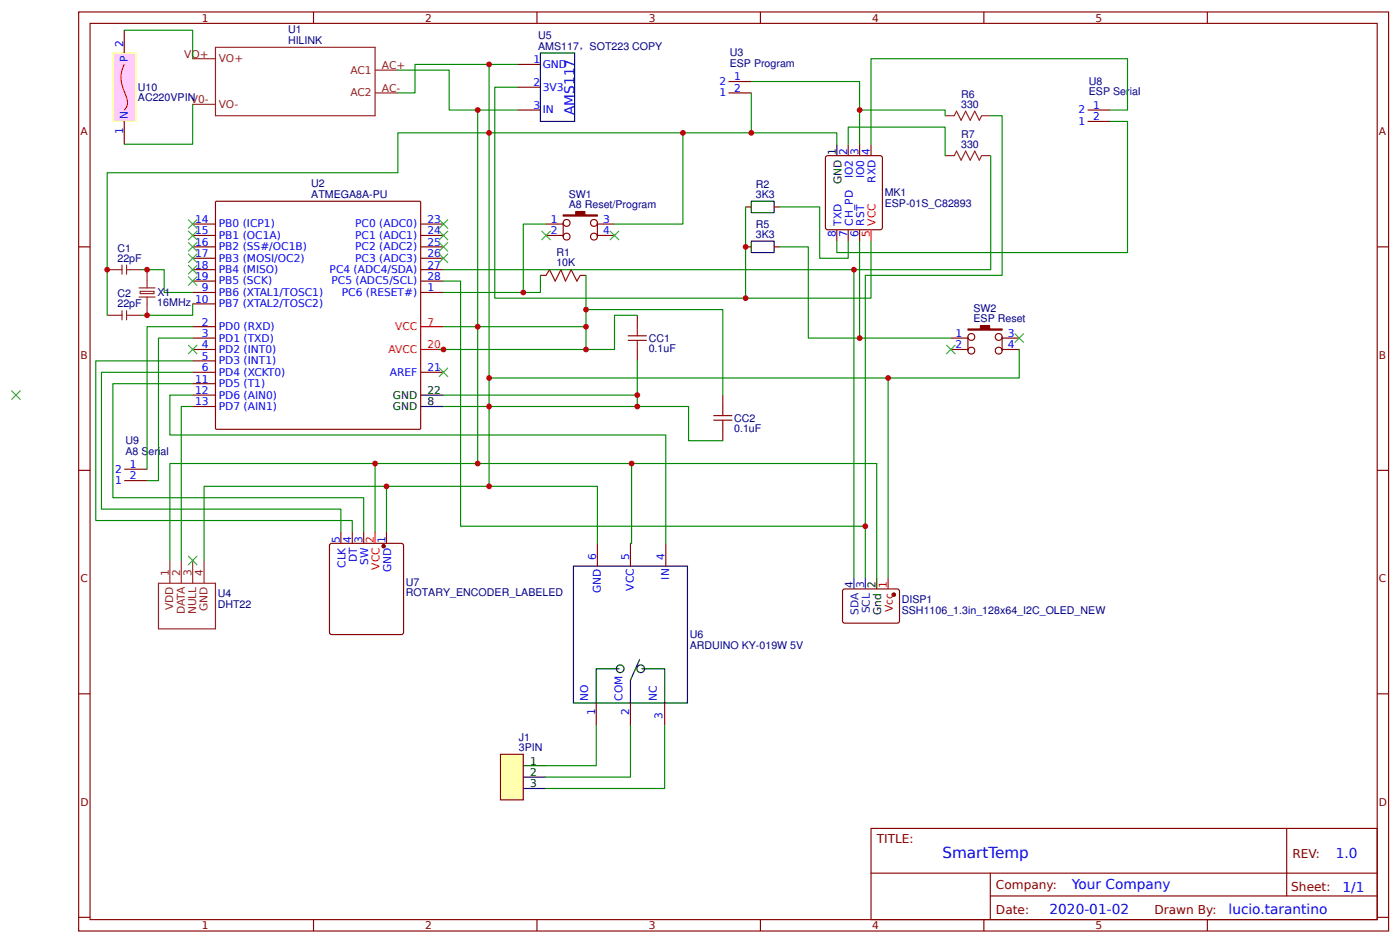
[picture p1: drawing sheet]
<svg xmlns="http://www.w3.org/2000/svg" width="325mm" height="219mm" viewBox="0 0 325 219" stroke-linecap="round" stroke-linejoin="round" font-family="sans-serif">
<g fill="none" stroke="#800" stroke-width=".26">
<path d="M18.3 2.8h304v213.2h-304zM20.9 5.4h298.7v208h-298.7zM72.8 2.8v2.6M120.1 14.9h5.3M124.6 2.8v2.6M169.1 18.9h5.3M176.5 2.8v2.6M228.3 2.8v2.6M280.2 2.8v2.6M120.1 20.2h5.3M120.1 25.5h5.3M169.1 21.6h5.3"/>
<path d="M191.6 36.4l.5-.3h12.2l.4 .3 .1 16.4-.3 .4-12.4 .1-.5-.2zM196.8 33.5v2.6M199.5 33.5v2.6M202.1 33.5v2.6M252.4 25.5h5.3M252.4 28.2h5.3M18.3 57.3h2.6M44.7 57.3h5.3M44.7 52h5.3M44.7 54.6h5.3M44.7 59.9h5.3M50 46.8l.3-.1h47.1l.2 .1v52.6l-.1 .2h-47.2l-.3-.1z"/>
<path d="M97.6 57.3h5.3M97.6 52h5.3M97.6 54.6h5.3M97.6 59.9h5.3M126.7 52h4M126.7 54.6h4M130.7 51.7v3.2M138.6 52h4M138.6 54.6h4M138.6 51.7v3.2M173 57.3h1.4M173 48h1.4"/>
<path d="M179.7 57.3h1.3M179.7 48h1.3M194.2 53.3v2.7M196.8 53.3v2.7M199.5 53.3v2.7M319.6 57.3h2.7M44.7 67.9h5.3M44.7 75.8h5.3M44.7 78.4h5.3M44.7 70.5h5.3M44.7 62.6h5.3M44.7 65.2h5.3"/>
<path d="M97.6 67.9h5.3M97.6 62.6h5.3M97.6 65.2h5.3M125.4 63.9h1.3M134.7 63.9h1.3M147.9 73.2v2.6M220.7 78.4h3.9M224.6 78.2v3.2M232.6 78.4h3.9M232.6 78.2v3.2M44.7 81.1h5.3M44.7 83.7h5.3"/>
<path d="M44.7 86.4h5.3M44.7 89h5.3M44.7 91.7h5.3M44.7 94.3h5.3M97.6 86.4h5.3M147.9 81.1v2.6M167.7 91.7v2.6M167.7 99.6v2.7M220.7 81.1h3.9M232.6 81.1h3.9M18.3 109.1h2.6M28.8 111.5h5.3"/>
<path d="M28.8 108.9h5.3M319.6 109.1h2.7M76.5 126.3l.5-.2h16.1l.5 .2 .1 20.4-.3 .5h-16.4l-.5-.2zM79.1 123.4v2.7M81.8 123.4v2.7M84.4 123.4v2.7M89.7 123.4v2.7M138.6 126.1v5.3M146.3 126.1v5.3M154.5 126.1v5.3M195.6 136.9l.5-.2h12.4l.3 .5-.1 7.1-.5 .3-12.4-.1-.3-.4zM18.3 161h2.6"/>
<path d="M138.4 163.1v5.3M146.3 163.1v5.3M154.3 163.1v5.3M319.6 161h2.7M202.1 192.2h117.5v21.2h-117.5zM298.6 192.2v15.7M18.3 212.9h2.6M72.8 213.4v2.6M124.6 213.4v2.6M176.5 213.4v2.6M202.2 202.6h117.3M228.3 213.4v2.6"/>
<path d="M229.8 207.9h89.7M229.8 202.6v10.6M280.2 213.4v2.6M319.6 212.9h2.7"/>
<circle cx="131.5" cy="51.7" r=".8"/>
<circle cx="131.5" cy="54.9" r=".8"/>
<circle cx="137.8" cy="51.7" r=".8"/>
<circle cx="137.8" cy="54.9" r=".8"/>
<circle cx="225.4" cy="78.2" r=".8"/>
<circle cx="231.8" cy="78.2" r=".8"/>
<circle cx="225.4" cy="81.4" r=".8"/>
<circle cx="231.8" cy="81.4" r=".8"/>
</g>
<g fill="none" stroke="#8d2323" stroke-width=".26">
<path d="M44.7 13.6h5.3M50 11h37v15.9h-37zM87 16.3h5.3M44.7 24.2h5.3M87 21.6h5.3M219.3 26.9h2.2l.5-1.1 1 2.1 1.1-2.1 1.1 2.1 1-2.1 1.1 2.1 .5-1h2.1M219.3 36.1h2.2l.5-1 1 2.1 1.1-2.1 1.1 2.1 1-2.1 1.1 2.1 .5-1.1h2.1M24.9 62.6h3.4M24.9 73.2h3.4M28.3 61.5v2.1M28.3 72.1v2.1M29.4 61.5v2.1"/>
<path d="M29.4 72.1v2.1M29.4 62.6h3.4M29.4 73.2h3.4M32.3 66.8h3.7M32.3 68.9h3.7M32.5 67.6h3.2v.5h-3.2zM34.1 62.6v4.2M34.1 68.9v4.3M36.8 135.3h13.2v10.6h-13.2zM39.4 130v5.3M42.1 130v5.3M44.7 130v5.3"/>
<path d="M47.4 130v5.3"/>
</g>
<path d="M202.1 53.3v2.7M97.6 75.8h5.3M97.6 81.1h5.3M87 123.4v2.7" fill="none" stroke="#f00" stroke-width=".26"/>
<g fill="none" stroke="#000" stroke-width=".26">
<path d="M125.4 12.3h7.9v15.9h-7.9zM194.2 33.5v2.6M174.4 46.7h5.3v2.6h-5.3zM174.4 56h5.3v2.6h-5.3zM97.6 94.3h5.3M97.6 91.7h5.3M133.1 131.4h26.4v31.7h-26.4zM203.5 134v2.7M143.7 155.2h-5.3v7.9M148.4 153.1l-2.1 4.7v5.3M149 155.2h5.3v7.9"/>
<circle cx="143.9" cy="155.2" r=".89"/>
<circle cx="148.7" cy="155.2" r=".89"/>
</g>
<g fill="#800" stroke="#800" stroke-width=".26">
<path d="M130.7 49.9h2.9v-.8h2.1v.8h2.9v.2h-7.9z"/>
<path d="M224.6 76.3h2.9v-.8h2.2v.8h2.9v.3h-8z"/>
<circle cx="89" cy="126.7" r=".4"/>
<circle cx="207.4" cy="138" r=".4"/>
</g>
<g fill="none" stroke="#080" stroke-width=".26">
<path d="M92.3 16.3h11.9v9.2h15.9M113.5 14.9v79.4h-10.6M120.1 14.9h-23.8v6.7h-4M174.4 18.9h25.1v14.6M110.9 25.5v50.3h-8M120.1 20.2h-5.3v49h87.3v-13.2M158.5 30.8v21.2h-15.9M174.4 21.6v9.2M194.2 33.5v-2.7h-101.9v9.3h-67.4v33.1M196.8 33.5v-4h22.5v6.6M199.5 25.5h19.8v1.4M229.9 36.1v26.5h-31.7"/>
<path d="M229.9 26.9h2.7v37h-31.8v58.2M257.7 28.2h4v30.4h-67.5v-2.6M257.7 25.5h4v-11.9h-59.6v19.9M126.7 52h-5.3v15.9M173 48v21.2M181 57.3h6.6v21.1h11.9M181 48h9.2v11.9h6.6v-3.9M199.5 56v22.4h21.2M32.8 62.6h5.3v5.3h6.6M44.7 75.8h-10.6v33.1M44.7 78.4h-7.9v33.1h-2.7M44.7 70.5v2.7h-11.9"/>
<path d="M102.9 62.6h95.3v71.4M102.9 65.2h4v56.9h93.9v11.9M125.4 63.9v4h-22.5M136 63.9v11.9h-25.1v31.8h92.6v26.4M136 71.8h31.7v19.9M136 75.8v5.3M147.9 73.2h-5.3v7.9h-41M44.7 91.7h-5.3v9.2h115.1v25.2M44.7 94.3h-2.6v35.7M44.7 89h-18.5v26.5h58.2v7.9M44.7 86.4h-21.2v31.7h55.6v5.3M44.7 83.7h-22.5v37.1h59.6v2.6"/>
<path d="M147.9 83.7v8h-45M147.9 91.7v2.6M206.1 87.7v46.3M236.5 81.1v6.6h-123M87 107.6h-47.6v22.4M89.7 112.8h-42.3v17.2M110.9 107.6h-23.9v15.8M113.5 112.8h25.1v13.3M146.6 107.6v18.5h-.3M167.7 102.3h-7.9v-8h-46.3v18.5h-23.8v10.6"/>
</g>
<path d="M206.1 134v2.7" fill="none" stroke="#c00" stroke-width=".26"/>
<path d="M198.2 134v2.7M200.8 134v2.7" fill="none" stroke="#309" stroke-width=".26"/>
<path d="M126.7 63.9l.8-1.3 1.4 2.6 1.3-2.6 1 2.6 1.4-2.6 1.3 2.6 .8-1.3M145.8 79h4.2M145.8 77.9h4.2M147.9 75.8v2.1M147.9 79v2.1M165.6 97.5h4.3M165.6 96.4h4.3M167.7 94.3v2.1M167.7 97.5v2.1" fill="none" stroke="#a00000" stroke-width=".26"/>
<path d="M26.2 12.3h5.3v15.9h-5.3z" fill="#fcf" stroke="#ff0" stroke-width=".26"/>
<path d="M28.8 7v5.3M28.8 28.2v5.3" fill="none" stroke="#800" stroke-width=".26"/>
<path d="M28.8 14.9a7.4 7.4 0 0 0 .4 7.1 2.98 2.98 0 0 1-.4 3.5" fill="none" stroke="#f00" stroke-width=".26"/>
<path d="M28.8 7h15.9v6.6M44.7 24.2v9.3h-15.9" fill="none" stroke="#080" stroke-width=".26"/>
<g fill="#000" stroke="#3c3" stroke-width=".26">
<path d="M43.7 50.9l2.1 2.1zM45.8 50.9l-2.1 2.1z"/>
<path d="M43.7 53.6l2.1 2.1zM45.8 53.6l-2.1 2.1z"/>
<path d="M43.7 56.2l2.1 2.1zM45.8 56.2l-2.1 2.1z"/>
<path d="M43.7 58.9l2.1 2.1zM43.7 61l2.1-2.1z"/>
<path d="M101.9 58.9l2.1 2.1zM104 58.9l-2.1 2.1z"/>
<path d="M101.9 56.2l2.1 2.1zM104 56.2l-2.1 2.1z"/>
<path d="M101.9 53.6l2.1 2.1zM104 53.6l-2.1 2.1z"/>
<path d="M101.9 50.9l2.1 2.1zM104 50.9l-2.1 2.1z"/>
<path d="M125.7 53.6l2.1 2.1zM127.8 53.6l-2.1 2.1z"/>
<path d="M141.6 53.6l2.1 2.1zM143.7 53.6l-2.1 2.1z"/>
<path d="M43.7 61.5l2.1 2.1zM45.8 61.5l-2.1 2.1z"/>
<path d="M43.7 64.2l2.1 2.1zM45.8 64.2l-2.1 2.1z"/>
<path d="M235.5 77.4l2.1 2.1zM237.6 77.4l-2.1 2.1z"/>
<path d="M2.6 90.6l2.2 2.1zM4.8 90.6l-2.2 2.1z"/>
<path d="M43.7 80l2.1 2.2zM45.8 80l-2.1 2.2z"/>
<path d="M101.9 85.3l2.1 2.1zM104 85.3l-2.1 2.1z"/>
<path d="M219.6 80l2.1 2.2zM221.7 80l-2.1 2.2z"/>
<path d="M43.7 129l2.1 2.1zM43.7 131.1l2.1-2.1z"/>
</g>
<path d="M116.2 175h5.2v10.6h-5.2z" fill="#ffffb0" stroke="#800000" stroke-width=".26"/>
<path d="M121.4 177.7h5.3M121.4 180.3h5.3M121.4 183h5.3" fill="none" stroke="#000" stroke-width=".26"/>
<path d="M138.4 168.4v9.3h-11.7M146.3 168.4v11.9h-19.6M154.3 168.4v14.6h-27.6" fill="none" stroke="#080" stroke-width=".26"/>
<g fill="#c00">
<circle cx="199.5" cy="78.4" r=".66"/>
<circle cx="200.8" cy="122.1" r=".66"/>
<circle cx="199.5" cy="25.5" r=".66"/>
<circle cx="121.4" cy="67.9" r=".66"/>
<circle cx="34.1" cy="73.2" r=".66"/>
<circle cx="34.1" cy="62.6" r=".66"/>
<circle cx="136" cy="75.8" r=".66"/>
<circle cx="136" cy="81.1" r=".66"/>
<circle cx="136" cy="71.8" r=".66"/>
<circle cx="102.9" cy="81.1" r=".66"/>
<circle cx="24.9" cy="62.6" r=".66"/>
<circle cx="110.9" cy="107.6" r=".66"/>
<circle cx="146.6" cy="107.6" r=".66"/>
<circle cx="206.1" cy="87.7" r=".66"/>
<circle cx="87" cy="107.6" r=".66"/>
<circle cx="110.9" cy="75.8" r=".66"/>
<circle cx="113.5" cy="112.8" r=".66"/>
<circle cx="113.5" cy="94.3" r=".66"/>
<circle cx="113.5" cy="87.7" r=".66"/>
<circle cx="113.5" cy="14.9" r=".66"/>
<circle cx="110.9" cy="25.5" r=".66"/>
<circle cx="113.5" cy="30.8" r=".66"/>
<circle cx="174.4" cy="30.8" r=".66"/>
<circle cx="89.7" cy="112.8" r=".66"/>
<circle cx="147.9" cy="94.3" r=".66"/>
<circle cx="147.9" cy="91.7" r=".66"/>
<circle cx="158.5" cy="30.8" r=".66"/>
<circle cx="198.2" cy="62.6" r=".66"/>
<circle cx="173" cy="57.3" r=".66"/>
<circle cx="173" cy="69.2" r=".66"/>
</g>
<text font-size="3.5" fill="#00f" x="218.7" y="199">SmartTemp</text>
<g font-size="3.2" fill="#00f">
<text x="133.3" y="26.7" transform="rotate(-90 133.3 26.7)">AMS117</text>
<text x="310" y="199.2">1.0</text>
<text x="248.8" y="206.3">Your Company</text>
<text x="311.6" y="206.9">1/1</text>
<text x="243.6" y="212.2">2020-01-02</text>
<text x="285.1" y="212.1">lucio.tarantino</text>
</g>
<g font-size="2.8" fill="#800">
<text x="203.5" y="195.7">TITLE:</text>
<text x="299.9" y="199.2">REV:</text>
<text x="231.1" y="206.3">Company:</text>
<text x="299.7" y="206.8">Sheet:</text>
<text x="231.1" y="212.1">Date:</text>
<text x="267.9" y="212.1">Drawn By:</text>
</g>
<g font-size="2.5" fill="#800">
<text x="46.8" y="5">1</text>
<text x="98.7" y="5">2</text>
<text x="150.5" y="5">3</text>
<text x="202.4" y="5">4</text>
<text x="254.3" y="5">5</text>
<text x="18.7" y="31.4">A</text>
<text x="320" y="31.4">A</text>
<text x="18.7" y="83.2">B</text>
<text x="320" y="83.2">B</text>
<text x="18.7" y="135.1">C</text>
<text x="320" y="135.1">C</text>
<text x="18.7" y="186.9">D</text>
<text x="320" y="186.9">D</text>
<text x="46.8" y="215.6">1</text>
<text x="98.7" y="215.6">2</text>
<text x="150.5" y="215.6">3</text>
<text x="202.4" y="215.6">4</text>
<text x="254.3" y="215.6">5</text>
</g>
<g font-size="2.5" fill="#00f">
<text x="28.6" y="11" transform="rotate(-90 28.6 11)">2</text>
<text x="29.6" y="14.3" transform="rotate(-90 29.6 14.3)">P</text>
<text x="123.8" y="14.7">1</text>
<text x="125.9" y="15.7">GND</text>
<text x="123.8" y="20">2</text>
<text x="125.9" y="21">3V3</text>
<text x="167" y="22.4">1</text>
<text x="167" y="19.7">2</text>
<text x="170.4" y="21.3">2</text>
<text x="170.4" y="18.7">1</text>
<text x="29.6" y="27.6" transform="rotate(-90 29.6 27.6)">N</text>
<text x="123.8" y="25.3">3</text>
<text x="125.9" y="26.3">IN</text>
<text x="250.3" y="29">1</text>
<text x="250.3" y="26.3">2</text>
<text x="253.7" y="27.9">2</text>
<text x="253.7" y="25.3">1</text>
<text x="28.6" y="31.1" transform="rotate(-90 28.6 31.1)">1</text>
<text x="196.6" y="36" transform="rotate(-90 196.6 36)">2</text>
<text x="199.2" y="36" transform="rotate(-90 199.2 36)">3</text>
<text x="201.9" y="36" transform="rotate(-90 201.9 36)">4</text>
<text x="197.9" y="41.3" transform="rotate(-90 197.9 41.3)">IO2</text>
<text x="200.6" y="41.3" transform="rotate(-90 200.6 41.3)">IO0</text>
<text x="203.2" y="42.4" transform="rotate(-90 203.2 42.4)">RXD</text>
<text x="45.3" y="51.7">14</text>
<text x="50.8" y="52.8">PB0 (ICP1)</text>
<text x="82.4" y="52.8">PC0 (ADC0)</text>
<text x="99.2" y="51.7">23</text>
<text x="127.8" y="51.7">1</text>
<text x="140" y="51.7">3</text>
<text x="195.3" y="52.3" transform="rotate(-90 195.3 52.3)">TXD</text>
<text x="197.9" y="52.3" transform="rotate(-90 197.9 52.3)">CH_PD</text>
<text x="200.6" y="52.3" transform="rotate(-90 200.6 52.3)">RST</text>
<text x="45.3" y="54.4">15</text>
<text x="45.3" y="57">16</text>
<text x="45.3" y="59.7">17</text>
<text x="50.8" y="55.4">PB1 (OC1A)</text>
<text x="50.8" y="58.1">PB2 (SS#/OC1B)</text>
<text x="82.4" y="55.4">PC1 (ADC1)</text>
<text x="82.4" y="58.1">PC2 (ADC2)</text>
<text x="99.2" y="54.4">24</text>
<text x="99.2" y="57">25</text>
<text x="99.2" y="59.7">26</text>
<text x="127.8" y="54.4">2</text>
<text x="140" y="54.4">4</text>
<text x="193.9" y="55" transform="rotate(-90 193.9 55)">8</text>
<text x="196.6" y="55" transform="rotate(-90 196.6 55)">7</text>
<text x="199.2" y="55" transform="rotate(-90 199.2 55)">6</text>
<text x="45.3" y="62.3">18</text>
<text x="45.3" y="65">19</text>
<text x="50.8" y="60.7">PB3 (MOSI/OC2)</text>
<text x="50.8" y="63.4">PB4 (MISO)</text>
<text x="76.5" y="63.4">PC4 (ADC4/SDA)</text>
<text x="82.4" y="60.7">PC3 (ADC3)</text>
<text x="99.2" y="62.3">27</text>
<text x="99.2" y="65">28</text>
<text x="45.3" y="70.2">10</text>
<text x="46.8" y="67.6">9</text>
<text x="50.8" y="68.7">PB6 (XTAL1/TOSC1)</text>
<text x="50.8" y="71.3">PB7 (XTAL2/TOSC2)</text>
<text x="50.8" y="66">PB5 (SCK)</text>
<text x="76.9" y="66">PC5 (ADC5/SCL)</text>
<text x="79.3" y="68.7">PC6 (RESET#)</text>
<text x="99.2" y="67.6">1</text>
<text x="46.8" y="75.5">2</text>
<text x="50.8" y="76.6">PD0 (RXD)</text>
<text x="46.8" y="78.2">3</text>
<text x="46.8" y="80.8">4</text>
<text x="46.8" y="83.5">5</text>
<text x="50.8" y="79.2">PD1 (TXD)</text>
<text x="50.8" y="81.9">PD2 (INT0)</text>
<text x="221.7" y="78.2">1</text>
<text x="221.7" y="80.8">2</text>
<text x="233.9" y="78.2">3</text>
<text x="233.9" y="80.8">4</text>
<text x="45.3" y="88.8">11</text>
<text x="46.8" y="86.1">6</text>
<text x="50.8" y="84.5">PD3 (INT1)</text>
<text x="50.8" y="87.2">PD4 (XCKT0)</text>
<text x="50.8" y="89.8">PD5 (T1)</text>
<text x="90.4" y="87.2">AREF</text>
<text x="99.2" y="86.1">21</text>
<text x="45.3" y="91.4">12</text>
<text x="45.3" y="94.1">13</text>
<text x="50.8" y="92.5">PD6 (AIN0)</text>
<text x="50.8" y="95.1">PD7 (AIN1)</text>
<text x="26.7" y="112.3">1</text>
<text x="26.7" y="109.7">2</text>
<text x="30.2" y="111.3">2</text>
<text x="30.2" y="108.6">1</text>
<text x="78.8" y="125.9" transform="rotate(-90 78.8 125.9)">5</text>
<text x="81.5" y="125.9" transform="rotate(-90 81.5 125.9)">4</text>
<text x="84.1" y="125.9" transform="rotate(-90 84.1 125.9)">3</text>
<text x="89.4" y="125.9" transform="rotate(-90 89.4 125.9)">1</text>
<text x="80.2" y="131.8" transform="rotate(-90 80.2 131.8)">CLK</text>
<text x="82.8" y="130.5" transform="rotate(-90 82.8 130.5)">DT</text>
<text x="85.5" y="131.1" transform="rotate(-90 85.5 131.1)">SW</text>
<text x="138.4" y="130" transform="rotate(-90 138.4 130)">6</text>
<text x="146" y="130" transform="rotate(-90 146 130)">5</text>
<text x="154.3" y="130" transform="rotate(-90 154.3 130)">4</text>
<text x="90.8" y="132.7" transform="rotate(-90 90.8 132.7)">GND</text>
<text x="139.4" y="137.6" transform="rotate(-90 139.4 137.6)">GND</text>
<text x="147.1" y="137" transform="rotate(-90 147.1 137)">VCC</text>
<text x="155.3" y="134.5" transform="rotate(-90 155.3 134.5)">IN</text>
<text x="136.5" y="162.6" transform="rotate(-90 136.5 162.6)">NO</text>
<text x="138.1" y="166" transform="rotate(-90 138.1 166)">1</text>
<text x="144.5" y="162.6" transform="rotate(-90 144.5 162.6)">COM</text>
<text x="146" y="166" transform="rotate(-90 146 166)">2</text>
<text x="152.4" y="162.6" transform="rotate(-90 152.4 162.6)">NC</text>
<text x="153.7" y="166.8" transform="rotate(-90 153.7 166.8)">3</text>
</g>
<g font-size="2.5" fill="#000080">
<text x="66.8" y="10.2">HILINK</text>
<text x="66.8" y="7.7">U1</text>
<text x="124.9" y="11.5">AMS117，SOT223 COPY</text>
<text x="124.9" y="9.1">U5</text>
<text x="169.4" y="15.5">ESP Program</text>
<text x="169.4" y="13.1">U3</text>
<text x="32" y="23.4">AC220VPINV0-</text>
<text x="32" y="21.1">U10</text>
<text x="223.1" y="22.7">R6</text>
<text x="252.7" y="22.1">ESP Serial</text>
<text x="252.7" y="19.7">U8</text>
<text x="223.1" y="25">330</text>
<text x="223.1" y="34.3">330</text>
<text x="223.1" y="32">R7</text>
<text x="72.2" y="45.9">ATMEGA8A-PU</text>
<text x="72.2" y="43.5">U2</text>
<text x="132" y="45.8">SW1</text>
<text x="175.4" y="45.9">3K3</text>
<text x="175.4" y="43.6">R2</text>
<text x="205.3" y="45.6">MK1</text>
<text x="132" y="48.3">A8 Reset/Program</text>
<text x="175.4" y="52.9">R5</text>
<text x="205.3" y="48">ESP-01S_C82893</text>
<text x="27.3" y="58.4">C1</text>
<text x="129.1" y="59.5">R1</text>
<text x="175.4" y="55.2">3K3</text>
<text x="27.3" y="60.7">22pF</text>
<text x="129.1" y="61.8">10K</text>
<text x="27.3" y="71.3">22pF</text>
<text x="27.3" y="69">C2</text>
<text x="36.5" y="71">16MHz</text>
<text x="36.5" y="68.7">X1</text>
<text x="225.9" y="74.7">ESP Reset</text>
<text x="225.9" y="72.3">SW2</text>
<text x="150.5" y="81.6">0.1uF</text>
<text x="150.5" y="79.3">CC1</text>
<text x="170.4" y="100.1">0.1uF</text>
<text x="170.4" y="97.9">CC2</text>
<text x="29.1" y="105.5">A8 Serial</text>
<text x="29.1" y="103">U9</text>
<text x="94.2" y="135.9">U7</text>
<text x="50.5" y="141">DHT22</text>
<text x="50.5" y="138.6">U4</text>
<text x="94.2" y="138.4">ROTARY_ENCODER_LABELED</text>
<text x="209.3" y="142.4">SSH1106_1.3in_128x64_I2C_OLED_NEW</text>
<text x="209.3" y="139.9">DISP1</text>
<text x="160.1" y="148.1">U6</text>
<text x="160.1" y="150.6">ARDUINO KY-019W 5V</text>
<text x="120.4" y="171.9">J1</text>
<text x="120.4" y="174.2">3PIN</text>
</g>
<g font-size="2.5" fill="#8d2323">
<text x="42.8" y="13.4">VO+</text>
<text x="50.8" y="14.4">VO+</text>
<text x="81.3" y="17.1">AC1</text>
<text x="88.6" y="16">AC+</text>
<text x="81.3" y="22.4">AC2</text>
<text x="88.6" y="21.3">AC-</text>
<text x="50.8" y="25">VO-</text>
<text x="39.2" y="133.7" transform="rotate(-90 39.2 133.7)">1</text>
<text x="41.8" y="133.7" transform="rotate(-90 41.8 133.7)">2</text>
<text x="44.4" y="133.7" transform="rotate(-90 44.4 133.7)">3</text>
<text x="47.1" y="133.7" transform="rotate(-90 47.1 133.7)">4</text>
<text x="40.2" y="141.6" transform="rotate(-90 40.2 141.6)">VDD</text>
<text x="42.9" y="142.5" transform="rotate(-90 42.9 142.5)">DATA</text>
<text x="45.5" y="142.5" transform="rotate(-90 45.5 142.5)">NULL</text>
<text x="48.2" y="141.8" transform="rotate(-90 48.2 141.8)">GND</text>
</g>
<g font-size="2.5">
<text x="193.9" y="36" transform="rotate(-90 193.9 36)">1</text>
<text x="195.3" y="42.8" transform="rotate(-90 195.3 42.8)">GND</text>
<text x="91.2" y="95.1">GND</text>
<text x="91.2" y="92.5">GND</text>
<text x="99.2" y="94.1">8</text>
<text x="99.2" y="91.4">22</text>
<text x="203.2" y="136.5" transform="rotate(-90 203.2 136.5)">2</text>
<text x="204.5" y="142.7" transform="rotate(-90 204.5 142.7)">Gnd</text>
<text x="123" y="177.4">1</text>
<text x="123" y="180">2</text>
<text x="123" y="182.7">3</text>
</g>
<g font-size="2.5" fill="#f00">
<text x="203.2" y="52.3" transform="rotate(-90 203.2 52.3)">VCC</text>
<text x="201.9" y="55" transform="rotate(-90 201.9 55)">5</text>
<text x="91.7" y="76.6">VCC</text>
<text x="99.2" y="75.5">7</text>
<text x="90.2" y="81.9">AVCC</text>
<text x="99.2" y="80.8">20</text>
<text x="86.8" y="125.9" transform="rotate(-90 86.8 125.9)">2</text>
<text x="88.1" y="132.2" transform="rotate(-90 88.1 132.2)">VCC</text>
</g>
<g font-size="2.5" fill="#309">
<text x="197.9" y="136.5" transform="rotate(-90 197.9 136.5)">4</text>
<text x="200.6" y="136.5" transform="rotate(-90 200.6 136.5)">3</text>
<text x="199.2" y="142.7" transform="rotate(-90 199.2 142.7)">SDA</text>
<text x="201.9" y="142.3" transform="rotate(-90 201.9 142.3)">SCL</text>
</g>
<g font-size="2.5" fill="#c00">
<text x="205.8" y="136.5" transform="rotate(-90 205.8 136.5)">1</text>
<text x="207.2" y="142" transform="rotate(-90 207.2 142)">Vcc</text>
</g>
</svg>
